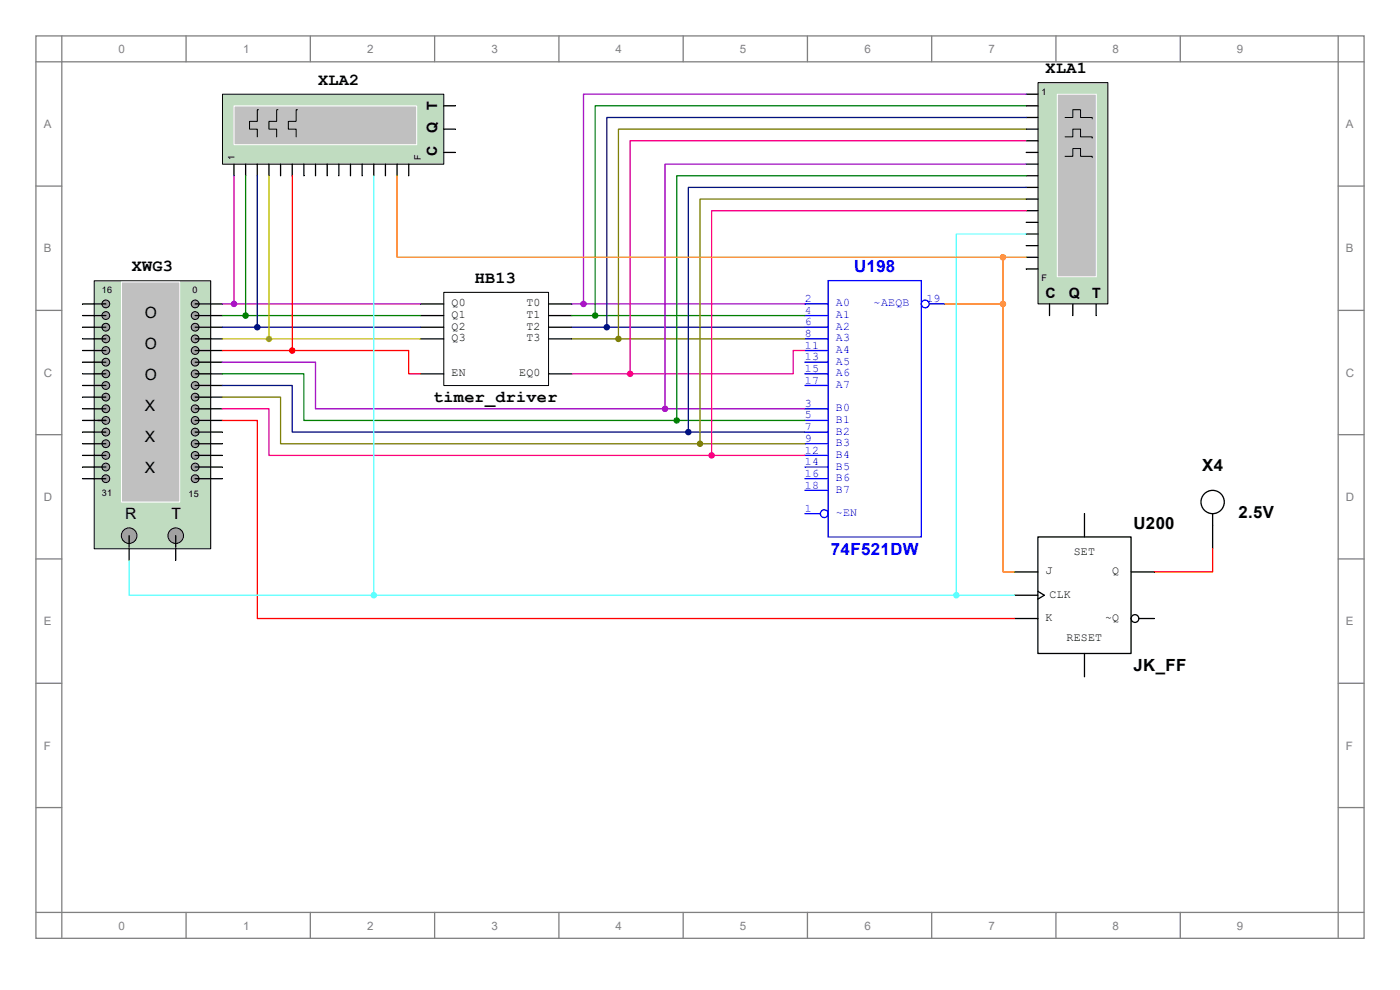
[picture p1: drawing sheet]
<svg xmlns="http://www.w3.org/2000/svg" width="297mm" height="210mm" viewBox="0 0 297 210" stroke-linecap="round" stroke-linejoin="round" font-family="sans-serif">
<g fill="none" stroke="#808080" stroke-width=".27">
<path d="M7.6 7.6h281.8v191.5h-281.8zM7.6 13.1h281.8M13.1 7.6v191.5M39.5 7.6v5.5M65.8 7.6v5.5M92.2 7.6v5.5M118.6 7.6v5.5M144.9 7.6v5.5M171.3 7.6v5.5M197.7 7.6v5.5M224 7.6v5.5M250.4 7.6v5.5"/>
<path d="M283.9 7.6v191.5M7.6 39.5h5.5M283.9 39.5h5.5M7.6 65.8h5.5M283.9 65.8h5.5M7.6 92.2h5.5M283.9 92.2h5.5M7.6 118.6h5.5M283.9 118.6h5.5M7.6 144.9h5.5M283.9 144.9h5.5M7.6 171.3h5.5"/>
<path d="M283.9 171.3h5.5M7.6 193.6h281.8M39.5 193.6v5.5M65.8 193.6v5.5M92.2 193.6v5.5M118.6 193.6v5.5M144.9 193.6v5.5M171.3 193.6v5.5M197.7 193.6v5.5M224 193.6v5.5M250.4 193.6v5.5"/>
</g>
<path d="M94.1 62h22.3v19.8h-22.3z" fill="none" stroke="#000" stroke-width=".21"/>
<path d="M89.2 64.5h4.9M89.2 66.9h4.9M89.2 69.4h4.9M89.2 71.9h4.9M89.2 79.3h4.9M116.4 64.5h4.9M116.4 66.9h4.9M116.4 69.4h4.9M116.4 71.9h4.9M116.4 79.3h4.9" fill="none" stroke="#000" stroke-width=".27"/>
<path d="M175.7 59.5h19.8v54.4h-19.8z" fill="none" stroke="#00f" stroke-width=".27"/>
<path d="M170.8 64.5h4.9" fill="none" stroke="#00f" stroke-width=".27"/>
<path d="M170.8 66.9h4.9" fill="none" stroke="#00f" stroke-width=".27"/>
<path d="M170.8 69.4h4.9" fill="none" stroke="#00f" stroke-width=".27"/>
<path d="M170.8 74.4h4.9" fill="none" stroke="#00f" stroke-width=".27"/>
<path d="M170.8 71.9h4.9" fill="none" stroke="#00f" stroke-width=".27"/>
<path d="M170.8 76.8h4.9" fill="none" stroke="#00f" stroke-width=".27"/>
<path d="M170.8 79.3h4.9" fill="none" stroke="#00f" stroke-width=".27"/>
<path d="M170.8 81.8h4.9" fill="none" stroke="#00f" stroke-width=".27"/>
<path d="M170.8 86.7h4.9" fill="none" stroke="#00f" stroke-width=".27"/>
<path d="M170.8 89.2h4.9" fill="none" stroke="#00f" stroke-width=".27"/>
<path d="M170.8 101.5h4.9" fill="none" stroke="#00f" stroke-width=".27"/>
<path d="M170.8 91.7h4.9" fill="none" stroke="#00f" stroke-width=".27"/>
<path d="M170.8 99.1h4.9" fill="none" stroke="#00f" stroke-width=".27"/>
<path d="M170.8 104h4.9" fill="none" stroke="#00f" stroke-width=".27"/>
<path d="M170.8 94.1h4.9" fill="none" stroke="#00f" stroke-width=".27"/>
<path d="M170.8 96.6h4.9" fill="none" stroke="#00f" stroke-width=".27"/>
<g fill="none" stroke="#00f" stroke-width=".27">
<path d="M170.8 109h3.2"/>
<circle cx="174.9" cy="109" r=".82"/>
</g>
<g fill="none" stroke="#00f" stroke-width=".27">
<path d="M197.1 64.5h3.3"/>
<circle cx="196.3" cy="64.5" r=".82"/>
</g>
<path d="M20 59.6h24.7v56.8h-24.7z" fill="#c0dcc0"/>
<path d="M20 59.6h24.7v56.8h-24.7z" fill="none" stroke="#000" stroke-width=".21"/>
<g fill="#a0a0a4" stroke="#000" stroke-width=".21">
<circle cx="22.4" cy="64.5" r=".82"/>
<circle cx="22.4" cy="66.9" r=".82"/>
<circle cx="22.4" cy="69.4" r=".82"/>
<circle cx="22.4" cy="71.9" r=".82"/>
<circle cx="22.4" cy="74.4" r=".82"/>
<circle cx="22.4" cy="76.8" r=".82"/>
<circle cx="22.4" cy="79.3" r=".82"/>
<circle cx="22.4" cy="81.8" r=".82"/>
<circle cx="22.4" cy="84.2" r=".82"/>
<circle cx="22.4" cy="86.7" r=".82"/>
<circle cx="22.4" cy="89.2" r=".82"/>
<circle cx="22.4" cy="91.7" r=".82"/>
<circle cx="22.4" cy="94.1" r=".82"/>
<circle cx="22.4" cy="96.6" r=".82"/>
<circle cx="22.4" cy="99.1" r=".82"/>
<circle cx="22.4" cy="101.6" r=".82"/>
<circle cx="41.4" cy="64.5" r=".82"/>
<circle cx="41.4" cy="66.9" r=".82"/>
<circle cx="41.4" cy="69.4" r=".82"/>
<circle cx="41.4" cy="71.9" r=".82"/>
<circle cx="41.4" cy="74.4" r=".82"/>
<circle cx="41.4" cy="76.8" r=".82"/>
<circle cx="41.4" cy="79.3" r=".82"/>
<circle cx="41.4" cy="81.8" r=".82"/>
<circle cx="41.4" cy="84.2" r=".82"/>
<circle cx="41.4" cy="86.7" r=".82"/>
<circle cx="41.4" cy="89.2" r=".82"/>
<circle cx="41.4" cy="91.7" r=".82"/>
<circle cx="41.4" cy="94.1" r=".82"/>
<circle cx="41.4" cy="96.6" r=".82"/>
<circle cx="41.4" cy="99.1" r=".82"/>
<circle cx="41.4" cy="101.6" r=".82"/>
</g>
<path d="M25.8 59.9h12.3v46.6h-12.3z" fill="#c0c0c0"/>
<path d="M25.8 59.8h12.3v46.7h-12.3z" fill="none" stroke="#fff" stroke-width=".21"/>
<g fill="none" stroke="#000" stroke-width=".27">
<path d="M20 64.5h2.4M20 66.9h2.4M20 69.4h2.4M20 71.9h2.4M20 74.4h2.4M20 76.8h2.4M20 79.3h2.4M41.4 64.5h3.3M41.4 66.9h3.3M41.4 69.4h3.3M41.4 71.9h3.3M41.4 74.4h3.3"/>
<path d="M41.4 76.8h3.3M41.4 79.3h3.3M20 81.8h2.4M20 84.2h2.4M20 86.7h2.4M20 89.2h2.4M20 91.7h2.4M20 94.1h2.4M20 96.6h2.4M20 99.1h2.4M41.4 81.8h3.3M41.4 84.2h3.3"/>
<path d="M41.4 86.7h3.3M41.4 89.2h3.3M41.4 91.7h3.3M41.4 94.1h3.3M41.4 96.6h3.3M41.4 99.1h3.3M20 101.5h2.4M41.4 101.5h3.3"/>
</g>
<g fill="#a0a0a4" stroke="#000" stroke-width=".21">
<circle cx="27.4" cy="113.6" r="1.65"/>
<circle cx="37.3" cy="113.6" r="1.65"/>
</g>
<g fill="none" stroke="#000" stroke-width=".27">
<path d="M17.5 64.5h2.5M17.5 66.9h2.5M17.5 69.4h2.5M17.5 71.9h2.5M17.5 74.4h2.5M17.5 76.8h2.5M17.5 79.3h2.5M44.7 64.5h2.5M44.7 66.9h2.5M44.7 69.4h2.5M44.7 71.9h2.5M44.7 74.4h2.5"/>
<path d="M44.7 76.8h2.5M44.7 79.3h2.5M17.5 81.8h2.5M17.5 84.2h2.5M17.5 86.7h2.5M17.5 89.2h2.5M17.5 91.7h2.5M17.5 94.1h2.5M17.5 96.6h2.5M17.5 99.1h2.5M44.7 81.8h2.5M44.7 84.2h2.5"/>
<path d="M44.7 86.7h2.5M44.7 89.2h2.5M44.7 91.7h2.5M44.7 94.1h2.5M44.7 96.6h2.5M44.7 99.1h2.5M17.5 101.5h2.5M27.4 113.6v2.5M27.4 116.4v2.5M37.3 113.6v2.5M37.3 116.4v2.5M44.7 101.5h2.5"/>
<path d="M220.2 113.9h19.8v24.7h-19.8zM230.1 109v4.9M257.3 109v7.4M215.2 121.3h5M215.2 131.2h5M215.2 126.3h5M220.2 125.4l1.4 .9-1.4 .8M230.1 138.6v5M240 121.3h4.9M241.6 131.2h3.3"/>
<circle cx="257.3" cy="106.5" r="2.47"/>
<circle cx="240.8" cy="131.2" r=".82"/>
</g>
<path d="M47.2 89.2h7.4v42h160.6M257.3 116.4v4.9h-12.4" fill="none" stroke="#f00" stroke-width=".27"/>
<path d="M220.3 17.6h14.7v46.9h-14.7z" fill="#c0dcc0"/>
<path d="M220.2 17.5h14.8v47h-14.8z" fill="none" stroke="#000" stroke-width=".21"/>
<path d="M224.4 20h8.2v38.7h-8.2z" fill="#c0c0c0"/>
<path d="M224.3 20h8.3v38.7h-8.3z" fill="none" stroke="#fff" stroke-width=".21"/>
<path d="M226 24.9h1.6v-1.6h1.6v1.6h2.5v.3M226 29h1.6v-1.6h1.6v1.6h2.5v.3M226 33.2h1.6v-1.7h1.6v1.7h2.5v.2" fill="none" stroke="#000" stroke-width=".21"/>
<g fill="none" stroke="#000" stroke-width=".27">
<path d="M217.7 20h2.5M217.7 22.4h2.5M217.7 24.9h2.5M217.7 27.4h2.5M217.7 29.9h2.5M217.7 32.3h2.5M217.7 34.8h2.5M217.7 37.3h2.5M217.7 39.8h2.5M217.7 42.2h2.5M217.7 44.7h2.5M217.7 47.2h2.5"/>
<path d="M217.7 49.6h2.5M217.7 52.1h2.5M217.7 54.6h2.5M217.7 57.1h2.5M222.7 64.5v2.4M227.6 64.5v2.4M232.5 64.5v2.4"/>
</g>
<circle cx="212.8" cy="64.5" r=".55" fill="#ff8000" stroke="#ff8000" stroke-width=".27"/>
<path d="M200.4 64.5h12.4v56.8h2.4" fill="none" stroke="#ff8000" stroke-width=".27"/>
<circle cx="202.9" cy="126.3" r=".55" fill="#57ffff" stroke="#57ffff" stroke-width=".27"/>
<path d="M217.7 49.6h-14.8v76.7h12.3" fill="none" stroke="#57ffff" stroke-width=".27"/>
<g fill="#a300c0" stroke="#a300c0" stroke-width=".27">
<circle cx="123.8" cy="64.5" r=".55"/>
<circle cx="141.1" cy="86.7" r=".55"/>
</g>
<path d="M217.7 20h-93.9v44.5M217.7 34.8h-76.6v51.9M47.2 76.8h19.7v9.9h74.2M121.3 64.5h49.5M141.1 86.7h29.7" fill="none" stroke="#a300c0" stroke-width=".27"/>
<g fill="#008012" stroke="#008012" stroke-width=".27">
<circle cx="126.3" cy="66.9" r=".55"/>
<circle cx="143.6" cy="89.2" r=".55"/>
</g>
<path d="M217.7 22.4h-91.4v44.5M217.7 37.3h-74.1v51.9M47.2 79.3h17.3v9.9h79.1M121.3 66.9h49.5M143.6 89.2h27.2" fill="none" stroke="#008012" stroke-width=".27"/>
<g fill="#001280" stroke="#001280" stroke-width=".27">
<circle cx="128.7" cy="69.4" r=".55"/>
<circle cx="146" cy="91.7" r=".55"/>
</g>
<path d="M217.7 24.9h-89v44.5M217.7 39.8h-71.7v51.9M121.3 69.4h49.5M47.2 81.8h14.8v9.9h84M146 91.7h24.8" fill="none" stroke="#001280" stroke-width=".27"/>
<g fill="#808000" stroke="#808000" stroke-width=".27">
<circle cx="131.2" cy="71.9" r=".55"/>
<circle cx="148.5" cy="94.1" r=".55"/>
</g>
<path d="M217.7 27.4h-86.5v44.5M217.7 42.2h-69.2v51.9M121.3 71.9h49.5M47.2 84.2h12.3v9.9h89M148.5 94.1h22.3" fill="none" stroke="#808000" stroke-width=".27"/>
<g fill="#ff0080" stroke="#ff0080" stroke-width=".27">
<circle cx="133.7" cy="79.3" r=".55"/>
<circle cx="151" cy="96.6" r=".55"/>
</g>
<path d="M217.7 29.9h-84v49.4M217.7 44.7h-66.7v51.9M121.3 79.3h12.4M170.8 74.4h-2.5v4.9h-34.6M47.2 86.7h9.9v9.9h93.9M151 96.6h19.8" fill="none" stroke="#ff0080" stroke-width=".27"/>
<path d="M47.2 20h46.9v14.8h-46.9z" fill="#c0dcc0"/>
<path d="M47.2 20h46.9v14.8h-46.9z" fill="none" stroke="#000" stroke-width=".21"/>
<path d="M49.7 22.5h38.7v8.2h-38.7z" fill="#c0c0c0"/>
<path d="M49.7 22.5h38.7v8.2h-38.7z" fill="none" stroke="#fff" stroke-width=".21"/>
<path d="M54.9 23.3h-.3v2.4h-1.7v1.7h1.7v1.6M59 23.3h-.3v2.4h-1.6v1.7h1.6v1.6M63.1 23.3h-.3v2.4h-1.6v1.7h1.6v1.6" fill="none" stroke="#000" stroke-width=".21"/>
<g fill="none" stroke="#000" stroke-width=".27">
<path d="M49.6 34.8v2.5M52.1 34.8v2.5M54.6 34.8v2.5M57.1 34.8v2.5M59.5 34.8v2.5M62 34.8v2.5M64.5 34.8v2.5M66.9 34.8v2.5M69.4 34.8v2.5M71.9 34.8v2.5M74.4 34.8v2.5M76.8 34.8v2.5"/>
<path d="M79.3 34.8v2.5M81.8 34.8v2.5M84.2 34.8v2.5M86.7 34.8v2.5M94.1 32.3h2.5M94.1 27.4h2.5M94.1 22.4h2.5"/>
</g>
<circle cx="49.6" cy="64.5" r=".55" fill="#c000c0" stroke="#c000c0" stroke-width=".27"/>
<path d="M49.6 37.3v27.2M47.2 64.5h42" fill="none" stroke="#c000c0" stroke-width=".27"/>
<circle cx="52.1" cy="66.9" r=".55" fill="#008000" stroke="#008000" stroke-width=".27"/>
<path d="M52.1 37.3v29.6M47.2 66.9h42" fill="none" stroke="#008000" stroke-width=".27"/>
<circle cx="54.6" cy="69.4" r=".55" fill="#000080" stroke="#000080" stroke-width=".27"/>
<path d="M54.6 37.3v32.1M47.2 69.4h42" fill="none" stroke="#000080" stroke-width=".27"/>
<circle cx="57.1" cy="71.9" r=".55" fill="#c0c000" stroke="#c0c000" stroke-width=".27"/>
<path d="M57.1 37.3v34.6M47.2 71.9h42" fill="none" stroke="#c0c000" stroke-width=".27"/>
<circle cx="62" cy="74.4" r=".55" fill="#f00" stroke="#f00" stroke-width=".27"/>
<path d="M62 37.3v37.1M47.2 74.4h14.8M62 74.4h24.7v4.9h2.5" fill="none" stroke="#f00" stroke-width=".27"/>
<circle cx="79.3" cy="126.3" r=".55" fill="#57ffff" stroke="#57ffff" stroke-width=".27"/>
<path d="M79.3 37.3v89M27.4 118.9v7.4h51.9M79.3 126.3h123.6" fill="none" stroke="#57ffff" stroke-width=".27"/>
<circle cx="212.8" cy="54.6" r=".55" fill="#ff8000" stroke="#ff8000" stroke-width=".27"/>
<path d="M84.2 37.3v17.3h128.6M212.8 54.6h4.9M212.8 54.6v9.9" fill="none" stroke="#ff8000" stroke-width=".27"/>
<g font-size="3.6">
<text x="67.5" y="18">XLA2</text>
<text x="221.8" y="15.5">XLA1</text>
<text x="27.9" y="57.6">XWG3</text>
<text x="100.7" y="60">HB13</text>
<text x="91.9" y="85.3">timer_driver</text>
<text x="255" y="99.8">X4</text>
<text x="240.5" y="112.2">U200</text>
<text x="262.8" y="110">2.5V</text>
<text x="240.5" y="142.4">JK_FF</text>
</g>
<g font-size="3.6" fill="#00f">
<text x="181.2" y="57.8">U198</text>
<text x="176.3" y="117.7">74F521DW</text>
</g>
<g font-size="3.3">
<text x="30.7" y="67.4">O</text>
<text x="30.7" y="74">O</text>
<text x="30.7" y="80.6">O</text>
<text x="30.7" y="87.2">X</text>
<text x="30.7" y="93.8">X</text>
<text x="30.7" y="100.4">X</text>
<text x="26.6" y="110">R</text>
<text x="36.4" y="110">T</text>
</g>
<g font-size="3">
<text x="92.8" y="23.3" transform="rotate(-90 92.8 23.3)">T</text>
<text x="92.8" y="28.2" transform="rotate(-90 92.8 28.2)">Q</text>
<text x="92.8" y="33.1" transform="rotate(-90 92.8 33.1)">C</text>
<text x="221.8" y="63.1">C</text>
<text x="226.8" y="63.1">Q</text>
<text x="231.7" y="63.1">T</text>
</g>
<g font-size="2.5" fill="#808080">
<text x="25.1" y="11.2">0</text>
<text x="51.6" y="11.2">1</text>
<text x="77.9" y="11.2">2</text>
<text x="104.3" y="11.2">3</text>
<text x="130.6" y="11.2">4</text>
<text x="157" y="11.2">5</text>
<text x="183.4" y="11.2">6</text>
<text x="209.7" y="11.2">7</text>
<text x="236.1" y="11.2">8</text>
<text x="262.4" y="11.2">9</text>
<text x="9.3" y="27.2">A</text>
<text x="285.5" y="27.2">A</text>
<text x="9.3" y="53.6">B</text>
<text x="285.5" y="53.6">B</text>
<text x="9.3" y="79.9">C</text>
<text x="285.5" y="79.9">C</text>
<text x="9.3" y="106.3">D</text>
<text x="285.5" y="106.3">D</text>
<text x="9.3" y="132.6">E</text>
<text x="285.5" y="132.6">E</text>
<text x="9.3" y="159">F</text>
<text x="285.5" y="159">F</text>
<text x="25.1" y="197.2">0</text>
<text x="51.6" y="197.2">1</text>
<text x="77.9" y="197.2">2</text>
<text x="104.3" y="197.2">3</text>
<text x="130.6" y="197.2">4</text>
<text x="157" y="197.2">5</text>
<text x="183.4" y="197.2">6</text>
<text x="209.7" y="197.2">7</text>
<text x="236.1" y="197.2">8</text>
<text x="262.4" y="197.2">9</text>
</g>
<g font-size="2.5">
<text x="95.8" y="65">Q0</text>
<text x="111.7" y="65">T0</text>
<text x="95.8" y="67.5">Q1</text>
<text x="95.8" y="69.9">Q2</text>
<text x="111.7" y="67.5">T1</text>
<text x="111.7" y="69.9">T2</text>
<text x="95.8" y="72.4">Q3</text>
<text x="111.7" y="72.4">T3</text>
<text x="95.8" y="79.8">EN</text>
<text x="110.2" y="79.8">EQ0</text>
<text x="227.8" y="117.6">SET</text>
<text x="221.8" y="121.8">J</text>
<text x="236" y="121.8">Q</text>
<text x="221.8" y="131.7">K</text>
<text x="222.7" y="126.8">CLK</text>
<text x="234.4" y="131.7">~Q</text>
<text x="226.3" y="135.9">RESET</text>
</g>
<g font-size="2.5" fill="#00f">
<text x="170.7" y="64.1">2</text>
<text x="177.3" y="65">A0</text>
<text x="185.3" y="65">~AEQB</text>
<text x="196.6" y="64.1">19</text>
<text x="170.7" y="66.5">4</text>
<text x="170.7" y="69">6</text>
<text x="170.7" y="71.5">8</text>
<text x="177.3" y="67.5">A1</text>
<text x="177.3" y="69.9">A2</text>
<text x="170.7" y="74">11</text>
<text x="170.7" y="76.5">13</text>
<text x="177.3" y="74.9">A4</text>
<text x="177.3" y="72.4">A3</text>
<text x="177.3" y="77.3">A5</text>
<text x="170.7" y="78.9">15</text>
<text x="170.7" y="81.4">17</text>
<text x="177.3" y="79.8">A6</text>
<text x="177.3" y="82.3">A7</text>
<text x="170.7" y="86.3">3</text>
<text x="170.7" y="88.8">5</text>
<text x="177.3" y="87.2">B0</text>
<text x="177.3" y="89.7">B1</text>
<text x="170.7" y="91.3">7</text>
<text x="170.7" y="93.7">9</text>
<text x="177.3" y="92.2">B2</text>
<text x="177.3" y="94.7">B3</text>
<text x="170.7" y="101.1">16</text>
<text x="170.7" y="98.7">14</text>
<text x="170.7" y="96.2">12</text>
<text x="177.3" y="99.6">B5</text>
<text x="177.3" y="97.1">B4</text>
<text x="170.7" y="103.6">18</text>
<text x="177.3" y="102.1">B6</text>
<text x="177.3" y="104.5">B7</text>
<text x="170.7" y="108.6">1</text>
<text x="177.3" y="109.5">~EN</text>
</g>
<g font-size="1.9">
<text x="221" y="20.1">1</text>
<text x="49.7" y="34" transform="rotate(-90 49.7 34)">1</text>
<text x="89.3" y="34" transform="rotate(-90 89.3 34)">F</text>
<text x="221" y="59.6">F</text>
<text x="21.6" y="62.1">16</text>
<text x="40.9" y="62.1">0</text>
<text x="21.6" y="105.2">31</text>
<text x="40" y="105.5">15</text>
</g>
</svg>
